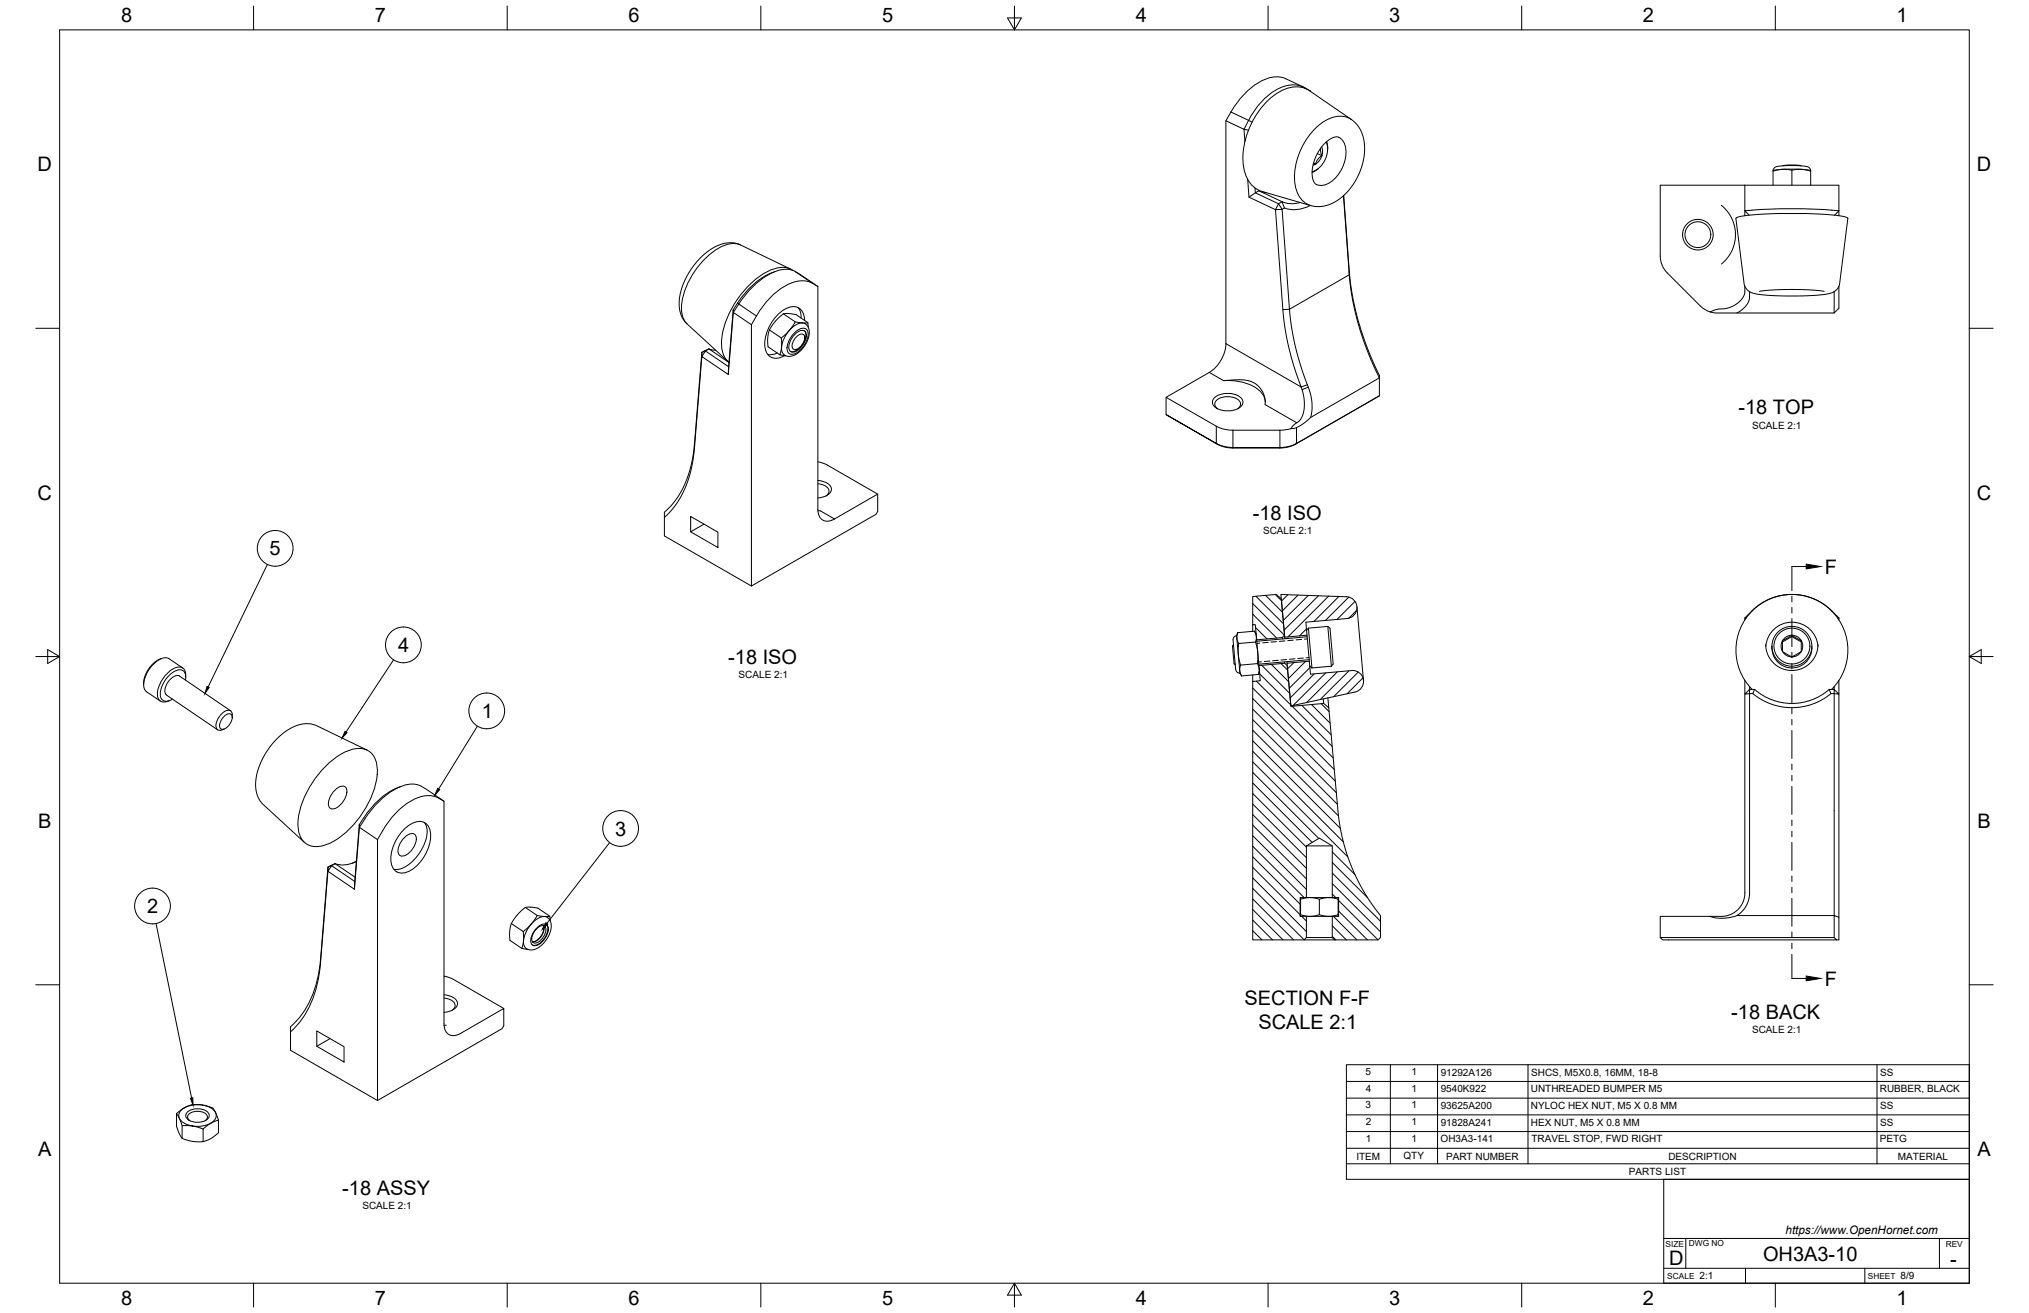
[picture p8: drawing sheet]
<svg xmlns="http://www.w3.org/2000/svg" width="864mm" height="559mm" viewBox="0 0 864 559" stroke-linecap="round" stroke-linejoin="round" font-family="sans-serif">
<!-- layer: Visible -->
<g fill="none" stroke="#000" stroke-width=".43">
<path d="M554.8 37.1l-7.5-3.6a13.5 13.5 0 0 0-13.2 2.7 39.9 39.9 0 0 0-12.3 15.2v94.9M557.8 38.9a12 12 0 0 0-14.8-.6 34.7 34.7 0 0 0-13.5 16.7l-7.7-3.6M531.4 55.4l-1.9-.4 .4 5.3M538.7 43.7a17.3 17.3 0 0 1 15.4-6.5l3.3 1.4 17.8 12.3a16.5 16.5 0 0 1 5 17.7l-1.5 4.9-2.7 4.9-3.7 4.5-3.5 2.7a13.7 13.7 0 0 1-10.9 1.9l-20.8-6a12.8 12.8 0 0 1-8-12.7 35.5 35.5 0 0 1 9.6-25.1zM569.8 58.4l-2.2 .1-2.8 1.6-2.5 2.7-2.2 3.7-1.1 3.2-.5 4.4 .4 2.6 .6 1.2 .8 .6M531.1 76.4l.5 7.5 11.3 5.3 3.1 42.6a144.1 144.1 0 0 0 8.6 35.5l.6 5.3-.7 4-1.3 2.3-2.2 1.7-1.5 1.8M559.1 69.4l.8 .5M560 69.8l-1.1 .4M560.7 65.3l1.9 1M561.2 71.7l-2.7 1.7M562.1 63.1l.1 1.8a1.51 1.51 0 0 1-.8 2.3l-1.3 2.2a.57 .57 0 0 1-.5 .5 .57 .57 0 0 1-.6-.3M562.5 62.5a6.2 6.2 0 0 1-2.5 7.3"/>
<path d="M564.4 60.5a10 10 0 0 1-5.9 12.5M564.7 60.2l.4 3.3M742.7 78.8h40v13M742.7 78.8h-36.1v30.3a10.2 10.2 0 0 0 3 7l14.1 14.2 2.3 1.6 1.9 .8M742.7 78.8v10.9a225.7 225.7 0 0 1 40 0l-1.8 1.9M754.7 72.9v5.9M758.7 72.1l4 .3 4.4-.3 3.6 .8v-.3M758.7 72.1l-4 .8v-.3M758.7 72.1l7.1-.1 4.8 .5M758.7 72.1l-4 .5M758.9 70.5l-.1 .1M758.9 70.5l3.8-.3 3.8 .4"/>
<path d="M762.7 72.4v6.4M770.5 72.5l-.2-.9-1.4-.8-7.8-.3-5.2 .5-.9 .6-.3 1M770.7 72.9v5.9M531.6 83.9l2.7-1.8 9.9 4.6M534.2 80l.1 2.1 1.5-.9M535.8 81.2l9.9 4.7M535.8 81.2l3.2 .8M544.2 86.7l1.5 2.4-2.8 .1zM545.7 85.9l1 2.6M545.7 85.9l-1.5 .8M545.7 85.8a11 11 0 0 0 7.7 .4M546.7 88.5l-1 .6 3.1 42.5a136.7 136.7 0 0 0 9.1 36.4l.5 3.7a11.7 11.7 0 0 1-.9 6.3l-.8 .7a12.1 12.1 0 0 1-7.2 3.7"/>
<path d="M557.7 87.4a13.6 13.6 0 0 1-11 1.1M571.8 83.3l2.5 33.6a119.7 119.7 0 0 0 12.8 43.9l-29.3 16.9M571.9 83.2l2.4 32.3a121.9 121.9 0 0 0 12.8 44.3v8.7M732.7 87.4a16 16 0 0 1 0 25M744.5 91.6l-1.8-1.9v2.1M786.5 93a10.8 10.8 0 0 0-6.4-1.5 197.9 197.9 0 0 0-39.6 .7l-1.6 .8 3.4 27.7 .5 1.5 1.6 1.8 2.8 1.1 4.6 .5 8.5 .4 8.9-.1 7.6-.6 3.1-.8 2.1-1.5 1-2.1 3.5-27.9M329.6 115.7a31.3 31.3 0 0 0-15.6 13.2M336.5 114.5l-21.3-10.3a14.5 14.5 0 0 0-15.2 3.8l-4.6 4.8-3 4.6-2.2 5.3-1.1 5a12.1 12.1 0 0 0 3.3 10.1l17.4 16M337.5 115.1a10.2 10.2 0 0 0-10.4 .2 39.6 39.6 0 0 0-20 30.4v1.5a9.3 9.3 0 0 0 3.2 7M313.9 128.9l-1.8 2.9-2 24.3M319.8 138.2l-7.7-5.2-2.1 26.4-11.3-7.7-3.1 38.9a43 43 0 0 1-12.8 29.6M333.4 133.5l5.1 3.5"/>
<path d="M339.6 130.9l1.2 2.2 .2 2.2M342.5 136.4a5 5 0 0 0-2.1-5 5 5 0 0 0-5.4-.3 17.7 17.7 0 0 0-9.2 17.8 4.7 4.7 0 0 0 7 3l1.2-.5M343.9 137.3l-5.1-3.4-3.1-.5a4 4 0 0 0-4.4 1.9l-1.6 1.8-2.2 3.3-.7 2.9-.1 2.2 .2 2.1 5.1 3.4M344 139.2v-.4a1.03 1.03 0 0 0-.2-1.3 1.03 1.03 0 0 0-1.3 0l-2.9-.3a1.16 1.16 0 0 0-1.8 .8l-1.9 2.7M348.1 121.9l-7.7-5.2a11.4 11.4 0 0 0-13.5 .3 42.5 42.5 0 0 0-14.8 16v-1.2M742.7 121.8v2.6l-.4 1.4-1 1.6-2 1.9-3.4 1.7-5.4 .7-2.6 1.1M744.7 124.1v1.8a8 8 0 0 1-5.9 7.3h-8.4l-2.5-.4M748.9 124l4.9-.6 7.9-.2 8.8 .2 5.9 .6M780.7 124.1v9.1h-41.4M782.7 121.8v9.4l-2 2M298.7 150l1.5-.6-1.5 2.3zM301.8 148.5l-3.1 1.5-3.1 38.9a41.8 41.8 0 0 1-12.8 29.1v10.1l37 21.3 53.1-30.5 .7-1.3v-7.3l-18.4 10.6a4.3 4.3 0 0 1-5 .4 4.3 4.3 0 0 1-2.1-4.5v-94.9a11.8 11.8 0 0 0-14.1-.1 38.2 38.2 0 0 0-14.2 16.4v111.2"/>
<path d="M301.8 148.5l-1.6 .9 9.9 6.7M301.8 148.5l8.5 5.8M301.8 148.5l2.9 .6M310.1 156.1l-.1 3.3M327.5 140.4l5 3.4M330.8 150.2l-1.8 .7h-2.2M332.7 147.7l-.4 2.2a.66 .66 0 0 0-.3 .8 .66 .66 0 0 0 .7 .5l1.8 .2M332.7 147.7l.2 2 .9 1.3M335.9 140.7l-2.1 2.1a1.77 1.77 0 0 0-1.2 2.1l.1 2.8M335.9 140.7a6.4 6.4 0 0 1 6.6-3l1.4 1.3a9.7 9.7 0 0 1-3.8 10.8 5.1 5.1 0 0 1-6.3 1.3M335.9 140.7a13.3 13.3 0 0 0-3.2 7M338.5 142.1l1.3-1a2.16 2.16 0 0 1 2.9-.1 2.16 2.16 0 0 1 .4 2.9 7.6 7.6 0 0 1-6 6 2.33 2.33 0 0 1-1.2-3.3l.9-2.4z"/>
<path d="M339 143.3l.5-.4a1.67 1.67 0 0 1 2.3-.6 1.67 1.67 0 0 1 .6 2.3 5.1 5.1 0 0 1-4.4 4.1 2.97 2.97 0 0 1 .1-4.2zM339.2 148.6l-.9 .4M342.4 140.8a4.9 4.9 0 0 1-.8 5.9 4.9 4.9 0 0 1-5.2 2.8M342.5 142.8v.9M521.8 146.2a15.6 15.6 0 0 1-7.1 12.3l-18.4 10.6v7.3M496.3 176.4l21.4 12.3a14.6 14.6 0 0 0 7.1 1.8l20-.1a14.8 14.8 0 0 0 7-1.6l35.3-20.3-36 20.7a13.4 13.4 0 0 1-6.3 1.5h-20a13.4 13.4 0 0 1-6.4-1.5zM496.3 169.1l21.4 12.3a14.3 14.3 0 0 0 7.1 1.7h20.7l4-.7M517.2 169a9.4 9.4 0 0 1 11.3 .6 2.96 2.96 0 0 1-2.2 4.6 9.5 9.5 0 0 1-9.7-1.5 2.47 2.47 0 0 1 .6-3.7zM518.3 174a2.34 2.34 0 0 1-1.2-2.3 2.34 2.34 0 0 1 1.7-2 7.4 7.4 0 0 1 9.1 1.5 2.2 2.2 0 0 1-1.1 2.8M538.5 171.1a9.5 9.5 0 0 0-7.3-7.7 25.5 25.5 0 0 0-10.4-1.4l5.3-.4a10.6 10.6 0 0 1 11.4 5.3 8.9 8.9 0 0 1 .9 5.3M348.1 196.5l4.1 1.5M352.2 198l21.4 12.3"/>
<path d="M294 219.8l11.6 6.7v6.5l-11.6-6.7zM348.1 205.9a4.2 4.2 0 0 1 4.7 3.4l-.3 .9-.9 .9M348.1 204.5a5.5 5.5 0 0 1 5.8 3.7 4.8 4.8 0 0 1-4.7 3.6l-1.1 .1M349.1 217.4h-1M299.6 223.1l-5.6 3.2M577.5 258.2l2.8 31.4M524.8 272.4l1.1 12.2a1.79 1.79 0 0 0 1.9 1.9M525 274.4l-.4 .6 .5 6.2 .2 1.3 .5 .4M526.3 270.5l-1.1 .6-.4 1.2M526.8 269.3l-.5 1.3 .3 1.8a5 5 0 0 1 .4 4.2l.3 3.8a9.1 9.1 0 0 1 .4 5.3l.7 2M526.8 269.3l-.1 .3a11.4 11.4 0 0 0 .1 5.9l.9 11M533.2 265.9l1.1-.1 .3 4"/>
<path d="M533.2 265.9v-12l10-.9 2.2 1.8 1.3 15.4-.9 1.1-10.9 1M533.2 265.9v2.8M534 268.6l.6 1.5 .1 1.6a4.4 4.4 0 0 0 .3 3.9l.4 4.1a7.9 7.9 0 0 0 .6 5l-1.4-14.9M534 268.6l-7.2 .7M534 268.6l.6 1.2M534.4 273.2l-7.2 .7M545.8 271.3l.1 .6M546.8 271.2l.1 .6M556.1 268.2l-.3-3.4 17.5-1.6a4.6 4.6 0 0 0 4.3-4.7 4.6 4.6 0 0 0-4.5-4.5l-27.9-1 1.6 18.2 9.5-.9M556.1 268.2l1.4 15.3M556.4 271l-21.5 1.9M556.9 267.3l1.5 17"/>
<path d="M556.9 267.3l-.8 .9M565.1 266.6l1 .8v.3l1.3 14.9-.7 .9M565.1 266.6l1.6 16.9M565.1 266.6l-8.2 .7M742.7 263a26.6 26.6 0 0 1 16.3-9.7 24 24 0 0 1 20.7 6.7l3 3M742.7 263v.8M742.7 263l.4 .2M751.5 274.3l.3 2.2 .6 2 2 3.2 1.6 1.5 2.1 1.2 4.3 1 4.3-.8 3.4-2.1 1.5-1.6 1.2-2.1 .8-2.3 .2-2.2M751.6 275.1a11.1 11.1 0 0 1 11.1-10.3 11.1 11.1 0 0 1 11.1 10.3M754.2 275.1a8.5 8.5 0 0 0 8.1 9.2 8.5 8.5 0 0 0 8.9-8.5M758.7 272.7l2.7-1.5a1.48 1.48 0 0 1 2.4-.1l1.6 .9a1.48 1.48 0 0 1 1.3 2.1v1.5a1.75 1.75 0 0 1-1.3 2.5l-1.2 .7a1.83 1.83 0 0 1-2.8 .1l-1.2-.7a1.74 1.74 0 0 1-1.5-2.4zM758.7 273.2l4-2.3 4 2.3"/>
<path d="M762.7 270.4v.5M762.7 270.4a4.6 4.6 0 0 0-4 6.9M762.7 270.4a4.6 4.6 0 0 1 4 6.9 4.6 4.6 0 0 1-8 0M771.2 275.1v.7M782.7 263v.8M782.7 263l-.5 .2M61.1 290.6v.8M68.7 280.3a12.3 12.3 0 0 0-7.6 10.2M72.3 298.1l-.8 .3M77.8 284.3l-5.8-4a5.4 5.4 0 0 0-6.2 1.8 11.6 11.6 0 0 0-4.3 11.3l.9 1 5.8 4M78.9 289.4a2.98 2.98 0 0 0-3-4.3 11.8 11.8 0 0 0-7.6 11.2 2.67 2.67 0 0 0 4.3 1.7l.8-.5M79 288.1a3.2 3.2 0 0 0-3.7-4.1 13.3 13.3 0 0 0-8.3 12.2 2.89 2.89 0 0 0 4.5 2.2"/>
<path d="M527.7 286.5l.7 1.2M533.2 287.3v2.7M535.2 282.4l-7.2 .7M535.6 287l-7.2 .7M535.8 283.3l11-1 1.1 .9 1.5 17.4 14-1.2 2.2 1.8 3.9 43.8a82.3 82.3 0 0 0 18.1 44.7v9.3l-1 1h-18.6l-.9-1v-9M536.1 285.8l.3 3.9-3.2 .3v110h21.9l.9-1v-9M536.1 285.8l-.1-1.1-.4 2.3M536.1 285.8l-.5 1.2M546.7 281.7l.1 .6M547.8 281.6v.7M557.2 280.8l-21.4 1.9M557.3 281.4l-9.5 .9 1.6 18.1 27.3-5.9a4.6 4.6 0 0 0 3.6-5.2 4.6 4.6 0 0 0-5-3.9l-17.5 1.5-.3-3.4"/>
<path d="M557.5 283.5l.9 .8M563.2 297.5l.2 1.9M565.2 297l.4 4.2M566.7 283.5l-8.3 .8M742.7 289.6l-.2 92.1-.7 2.4-1 1.7-1.5 1.7-1.7 1.2-3.7 1.2-6 .1M742.7 295.4l2-2v1.8zM744.7 292.2v1.2M744.7 293.4h2.1M745.8 293.4a23.7 23.7 0 0 1 .1-33.5 23.7 23.7 0 0 1 33.5 0 23.7 23.7 0 0 1 .2 33.5M746 295.2h-1.3v84.8a10.7 10.7 0 0 1-12.3 10.8l-2.2-.1-2.3-.7M746.1 295.2a26.1 26.1 0 0 0 33.2 0M746.8 293.4l-.8 1.8"/>
<path d="M746.8 293.4a24.1 24.1 0 0 0 31.8 0M778.6 293.4l.7 1.8M779.3 295.2h1.4v94.5h-41.4M780.7 293.4l2 2-2-.2zM780.7 292.2v1.2h-2.1M782.7 289.6v100.8M95.3 305l.5-.5a1.67 1.67 0 0 1 2.3-.6 1.67 1.67 0 0 1 .6 2.3 5.1 5.1 0 0 1-4.4 4.2 2.96 2.96 0 0 1 .1-4.3zM98.1 302.5l-21.7-14.8a4.4 4.4 0 0 0-4.9 2.6 4.4 4.4 0 0 0-.6 5.5l21.7 14.8M98.8 305.3l.1-1.1a1.84 1.84 0 0 0-1.1-1.9 1.84 1.84 0 0 0-2.1 .4 7.2 7.2 0 0 0-3.5 7.4 2.2 2.2 0 0 0 3.3 .1M156.3 319.3l-21.4-10.4a14.5 14.5 0 0 0-15.1 3.8l-4.1 4.1-3.5 5.3-2.3 5.3-1.1 5.7a11.7 11.7 0 0 0 3.3 9.4l17.5 16M138.2 326.5a23.4 23.4 0 0 1 14.4-8 7.6 7.6 0 0 1 7.9 7.9 35.6 35.6 0 0 1-10 24.6 25.3 25.3 0 0 1-15.7 9.3 7.6 7.6 0 0 1-7.9-7.8 35.6 35.6 0 0 1 10-24.6zM142.7 336.2l1.4-1.1a2.26 2.26 0 0 1 3-.1 2.26 2.26 0 0 1 .4 3 8.6 8.6 0 0 1-5.6 6.3 2.19 2.19 0 0 1-2.1-1.1 2.19 2.19 0 0 1 .1-2.3l1-2.5z"/>
<path d="M170.5 334.8a34.2 34.2 0 0 0-17.6 16.2l-1.9 24.1M160.7 357.3l-7.7-5.2-2.1 26.4-11.3-7.7-3.2 38.9a42.5 42.5 0 0 1-12.7 29.4M172.3 356.3l1.3-1a2.24 2.24 0 0 1 3-.1 2.24 2.24 0 0 1 .5 2.9 8.5 8.5 0 0 1-5.6 6.3 2.18 2.18 0 0 1-2-1.1 2.18 2.18 0 0 1 0-2.3l1-2.5zM172.3 352.6a7.8 7.8 0 0 1 8.5-2.5 6.9 6.9 0 0 1 2.4 7.3 17.5 17.5 0 0 1-10.8 14 4.8 4.8 0 0 1-6-5.3 18.6 18.6 0 0 1 5.9-13.5zM180.5 350a9.4 9.4 0 0 1-.3 10.1 17 17 0 0 1-10.9 9.9l-1.7-.1M189 341l-7.7-5.2a11.4 11.4 0 0 0-13.6 .3 42.6 42.6 0 0 0-14.7 16l-.1-1.1M139.6 369l1.5-.6-1.5 2.4zM142.6 367.6l-3 1.4-3.1 38.9M142.6 367.6l-1.5 .8 9.9 6.7M142.6 367.6l8.5 5.7M151 375.1l-.1 3.4M151.7 366.5l-1.8 .9"/>
<path d="M151.7 366.7a11.3 11.3 0 0 1-9.1 .8M556 360l5.6-3.3 5.5 3.3v22M556 360h11.1M556 360v22M217.6 393l5.1 3.5M223.6 386.2l5 3.4M226.1 393.3a13.2 13.2 0 0 0-3.3 7M226.1 393.3l-2.2 2.2a1.78 1.78 0 0 0-1.1 2.1v2.7M228.4 395.3l1.2-1a1.75 1.75 0 0 1 2.3 0 1.75 1.75 0 0 1 .3 2.3 5.7 5.7 0 0 1-5 4.7 3.3 3.3 0 0 1 .2-4.8zM228.6 394.7l1.4-1a2.16 2.16 0 0 1 2.8-.1 2.16 2.16 0 0 1 .5 2.9 7.6 7.6 0 0 1-6 6 2.32 2.32 0 0 1-1.3-3.3l1-2.3zM231.2 393.9a5.8 5.8 0 0 1-4.6 6.9M231.3 393.9a5.8 5.8 0 0 1-4.7 6.9"/>
<path d="M231.7 390.1l-1.9-.3a1.14 1.14 0 0 0-1.8 .9l-1.9 2.6M231.7 390.1h.9a1.04 1.04 0 0 1 1.3 0 1.04 1.04 0 0 1 .2 1.3l.1 .5M231.7 390.1a7.9 7.9 0 0 0-5.6 3.2M231.7 390.1a4.3 4.3 0 0 1 2.6 6.1l-1.9 4a7.2 7.2 0 0 1-7.7 3.9l-.2-.1a3.1 3.1 0 0 1-1.7-3.7M232.5 393.4a4.9 4.9 0 0 1-.8 5.9 4.9 4.9 0 0 1-5.1 2.9M234 390l-5-3.5-3.1-.4a4.1 4.1 0 0 0-4.4 1.9l-2 2.1-1.9 2.9-.5 1.9-.2 3.2 .2 2.1 5 3.4M553.6 382v8M553.6 382h16M553.6 382v8h16M553.6 382.7l4-.7 4 .7v6.6l-3.6 .7-4.4-.7M556 399h11.1M561.6 382.7l4-.7 4 .7v6.6l-3.6 .7-4.4-.7"/>
<path d="M569.6 382v8M569.6 389.3v.7M569.6 382v.7M706.6 399h74.1l1 1h-74.1zM727.9 390h-21.3v9M780.7 399v-9.3l2 .7v9.6h-1M136.5 407.9a41.3 41.3 0 0 1-12.8 29v10.1l37 21.4 53-30.6 .7-1.3v-7.3l-18.4 10.6a4.3 4.3 0 0 1-4.9 .5 4.3 4.3 0 0 1-2.1-4.6v-94.7a11.8 11.8 0 0 0-14.2-.1 38.3 38.3 0 0 0-14.1 16.4v111.1M189 415.4l4.1 1.5 21.3 12.3M222.8 400.3l-.4 2.3a.65 .65 0 0 0-.2 .8 .65 .65 0 0 0 .6 .4l1.8 .3M555.1 400h12.9M134.8 438.8l11.6 6.7v6.5l-11.6-6.7zM189 424.8a4.2 4.2 0 0 1 4.7 3.4l-.4 1-.9 .8"/>
<path d="M189 423.4a5.5 5.5 0 0 1 5.7 3.7 4.8 4.8 0 0 1-4.7 3.6l-1 .1M190 436.3h-1M140.5 442l-5.7 3.3M75.1 474l1.2 1.8 1.2 3.3M77.1 472.5a11.2 11.2 0 0 1 14.3 .5 3.6 3.6 0 0 1-2.4 5.4 11.4 11.4 0 0 1-12.3-1.9l-.6-1.8 .2-1.1zM77.5 479.1h4l4.9 1.4v5.4l-4.2-.1-4.7-1.3zM79.9 473.2a7.1 7.1 0 0 1 8.8 .5 2.63 2.63 0 0 1-2.6 3.7 6.2 6.2 0 0 1-7-2.1 1.96 1.96 0 0 1 .8-2.1zM80.8 477a1.96 1.96 0 0 1-.9-2.2 1.96 1.96 0 0 1 1.9-1.5 5.3 5.3 0 0 1 6.5 1.7 1.8 1.8 0 0 1-1 2M93 476.7l-1.5-3.7a3.4 3.4 0 0 0-3.3-2.2l-2.9-.6h-3.6l-3.7 1.5-2.9 2.3v5.3l1.4 3.5 1 1.7M86.4 480.5l3.3-2.5 3.3-1.3v5.4l-3.1 2.4-3.5 1.4"/>
<circle cx="722.7" cy="99.9" r="5.5"/>
<circle cx="722.7" cy="99.9" r="6.5"/>
<circle cx="762.7" cy="275.1" r="8.5"/>
<circle cx="762.7" cy="275" r="7.6"/>
</g>
<!-- layer: Visible Narrow -->
<g fill="none" stroke="#000" stroke-width=".43">
<path d="M555.4 37.4l.1 .2M523.9 47.7l9 4.3M569.8 58.4a7.6 7.6 0 0 1 2.9 8.9 14.2 14.2 0 0 1-9.6 11.6l-2.8-.4M575.2 50.9a10.7 10.7 0 0 0-12.6 1.4 29.2 29.2 0 0 0-11.2 27.4 9.9 9.9 0 0 0 6.5 7.8M315.2 104.2a12.4 12.4 0 0 0-12.1 3.2 33.7 33.7 0 0 0-13.1 24l.3 2.6a7.3 7.3 0 0 0 2.1 3.8M338.5 115.6l7.5 5.1M574.3 115.5v1.4l-25.5 14.7-2.8 .2M313.9 128.9l8.1 5.6M338.4 141.4l1.5-1.1a2.44 2.44 0 0 1 2.9-.4 2.44 2.44 0 0 1 1.2 2.8 10 10 0 0 1-6.5 8.1 2.51 2.51 0 0 1-2.3-1.2 2.51 2.51 0 0 1-.1-2.6l1-2.6zM514.7 158.5l6.1 3.5M521.8 146.3l32 18.4 2.7-.9M538.4 172.2l13.5 7.7"/>
<path d="M556.9 164.8l-2.7 1M295.6 188.9v1.7M517.7 181.4v7.4l.7 .4M524.8 183.1v7.6M544.8 183.1v7.6M551.8 182v6.8l-.7 .4M349.1 217.4l6.1 3.5"/>
</g>
<!-- layer: Hidden -->
<g fill="none" stroke="#000" stroke-width=".43">
<path d="M525 274.7h-.3M536.2 273.7l-1.2 .1M539.8 273.4l-2.4 .2M543.3 273.1l-2.3 .2M546.9 272.8l-2.4 .2M550.5 272.4l-2.4 .2M554 272.1l-2.4 .2M556.5 271.9l-1.3 .1M557.1 279.8l-1.2 .2M525.7 282.6l-.2 .1M536.9 281.6l-1.2 .1M540.5 281.3l-2.4 .2"/>
<path d="M544 281l-2.3 .2M547.6 280.7l-2.4 .2M551.2 280.4l-2.4 .2M554.7 280.1l-2.3 .2"/>
</g>
<!-- layer: Border -->
<g fill="none" stroke="#000" stroke-width=".43">
<path d="M25.4 12.7h812.8v533.4h-812.8zM107.9 2.6v10.1M215.9 2.6v10.1M323.8 2.6v10.1M428.8 7.6h5.9l-2.9 5.1zM431.8 2.6v10.1M539.7 2.6v10.1M647.7 2.6v10.1M755.6 2.6v10.1M15.2 139.7h10.2M838.2 139.7h10.1M15.2 279.4h10.2"/>
<path d="M20.3 276.5l5.1 2.9-5.1 3zM838.2 279.4l5.1-2.9v5.9zM838.2 279.4h10.1M15.2 419.1h10.2M838.2 419.1h10.1M107.9 546.1v10.2M215.9 546.1v10.2M323.8 546.1v10.2M431.8 546.1l2.9 5.1h-5.9zM431.8 546.1v10.2M539.7 546.1v10.2M647.7 546.1v10.2"/>
<path d="M755.6 546.1v10.2"/>
</g>
<!-- layer: Parts Lists -->
<path d="M573.1 453.1h265.1v48.8h-265.1zM591.8 453.1v42.2M611.9 453.1v42.2M650.4 453.1v42.2M798.9 453.1v42.2M573.1 474.5h265.1M573.1 467.4h265.1M573.1 460.2h265.1M573.1 495.3h265.1M573.1 488.7h265.1M573.1 481.6h265.1" fill="none" stroke="#000" stroke-width=".43"/>
<!-- layer: Balloons -->
<g fill="none" stroke="#000" stroke-width=".43">
<path d="M113.8 240.2l-25.2 52.2M167.5 280.8l-20.2 30.8M203.2 309.1l-16.5 26.7M259.5 358.6l-26.7 34.4M66.4 393.1l15.2 74.2"/>
<circle cx="117.1" cy="233.4" r="7.6"/>
<circle cx="171.7" cy="274.5" r="7.6"/>
<circle cx="207.2" cy="302.5" r="7.6"/>
<circle cx="264.1" cy="352.6" r="7.6"/>
<circle cx="64.9" cy="385.6" r="7.6"/>
</g>
<path d="M88.1 292.1l.9 .5-1.8 2.5zM146.9 311.3l.8 .5-2.1 2.3zM186.3 335.5l.8 .6-2 2.3zM232.4 392.7l.8 .6-2.3 2.1zM81 467.4l1-.2 .2 3.1z" fill="#000" stroke="#000" stroke-width=".43"/>
<!-- layer: Hatching -->
<g fill="none" stroke="#000" stroke-width=".43">
<path d="M533.2 256.9l13.5 13.4M534.6 253.8l11.7 11.7M538.7 253.4l7.2 7.2M542.8 253l2.6 2.7M548.2 253.1l-2.8 2.7M552.5 253.3l-6.7 6.6M556.8 253.4l-10.6 10.7M561.1 253.6l-14.6 14.6M565.5 253.7l-17.3 17.4M569.8 253.9l-10.6 10.6M574.1 254.1l-10 10M576.7 256l-7.6 7.6"/>
<path d="M577.4 259.8l-3.3 3.3M533.2 265.9h.1M533.2 261.4l10.2 10.1M534.4 267.1l4.9 4.8M534.8 272l.3 .3M556.1 267.7l-3 2.9M533.2 297.3l35.1 35.1M533.2 292.8l34.7 34.7M534.8 289.9l32.7 32.7M536.2 286.8l13.2 13.2M537 283.2l11.9 11.9M541.1 282.8l7.4 7.4"/>
<path d="M545.3 282.4l2.8 2.8M550.7 282l-2.7 2.7M555.6 281.6l-7.2 7.2M557.5 284.1l-8.8 8.8M558.2 299.8l7.9 8M559.4 286.8l-10.3 10.3M562.3 299.5l3.4 3.4M564.3 286.4l-13.9 13.8M569.2 285.9l-13 13.1M574.1 285.5l-12.2 12.3M578.1 286l-10.5 10.5M580.1 288.5l-6.8 6.8"/>
<path d="M533.2 319.7l38.5 38.6M533.2 315.3l37.3 37.2M533.2 310.7l36.5 36.5M533.2 306.3l36 36M533.2 301.8l35.6 35.6M550 300.6l17 17M554.1 300.2l12.5 12.5M533.2 337.7l22.8 22.9M533.2 333.2l25.3 25.3M533.2 328.7l28.1 28.1M533.2 324.2l40.5 40.5M533.2 355.7l22.8 22.8"/>
<path d="M533.2 351.2l22.8 22.8M533.2 346.7l22.8 22.8M533.2 342.2l22.8 22.8M533.2 378.1l21.9 21.9M533.2 373.6l22.8 22.9M533.2 369.1l20.2 20.2M533.2 364.6l20.2 20.2M533.2 360.2l21.9 21.8M567.1 376l20.5 20.6M567.1 371.6l20.5 20.4M567.1 367.1l15 15M567.1 362.6l9.6 9.6"/>
<path d="M533.2 396.1l3.9 3.9M533.2 391.6l8.4 8.4M533.2 387.1l12.9 12.9M533.2 382.6l17.4 17.4M554.1 390l1.9 2M567.1 398.5l1.5 1.5M567.1 394l5.9 6M567.1 380.5l1.4 1.5M567.5 390l10 10M569.8 387.7l12.2 12.3M569.8 383.2l16.7 16.8"/>
</g>
<!-- layer: Section Lines -->
<g fill="none" stroke="#000" stroke-width=".43">
<path d="M762.7 253.7v2.4M762.7 258.5v2.4M768.8 241.1h-6.1v10.3M762.7 263.3v11.9M762.7 277.6v2.4M762.7 282.3v2.4M762.7 287.1v11.9M762.7 301.4v2.4M762.7 306.1v2.4M762.7 310.9v11.9M762.7 325.2v2.4M762.7 329.9v2.4"/>
<path d="M762.7 334.7v11.9M762.7 349v2.4M762.7 353.8v2.3M762.7 358.5v11.9M762.7 372.8v2.4M762.7 377.6v2.3M762.7 382.3v11.9M762.7 396.6v2.4M762.7 401.4v2.4M762.7 406.1v10.3h6.1"/>
</g>
<path d="M768.8 240.1l6.1 1-6.1 1zM768.8 415.4l6.1 1-6.1 1z" fill="#000" stroke="#000" stroke-width=".43"/>
<!-- layer: Titleblock -->
<path d="M708.1 501.9h130.1v44.2h-130.1zM708.1 539.8h130.1M708.1 527.1h130.1M717.5 527.1v12.7M742.9 539.8v6.3M793.7 539.8v6.3M825.5 527.1v12.7" fill="none" stroke="#000" stroke-width=".43"/>
<g font-size="8.5">
<text x="51.6" y="9.4">8</text>
<text x="159.5" y="9.4">7</text>
<text x="267.5" y="9.4">6</text>
<text x="375.4" y="9.3">5</text>
<text x="483.4" y="9.4">4</text>
<text x="591.3" y="9.4">3</text>
<text x="699.3" y="9.4">2</text>
<text x="807.2" y="9.4">1</text>
<text x="16" y="72.9">D</text>
<text x="841.4" y="72.9">D</text>
<text x="739.9" y="176.2">-18 TOP</text>
<text x="16" y="212.6">C</text>
<text x="841.4" y="212.6">C</text>
<text x="533.2" y="221.1">-18 ISO</text>
<text x="114.7" y="236.4">5</text>
<text x="776.7" y="244.2">F</text>
<text x="169.5" y="277.5">4</text>
<text x="310" y="282.5">-18 ISO</text>
<text x="205.1" y="305.6">1</text>
<text x="16.2" y="352.3">B</text>
<text x="841.7" y="352.3">B</text>
<text x="261.8" y="355.6">3</text>
<text x="62.6" y="388.7">2</text>
<text x="776.7" y="419.5">F</text>
<text x="529.7" y="427.7">SECTION F-F</text>
<text x="736.9" y="433.5">-18 BACK</text>
<text x="535.6" y="438">SCALE 2:1</text>
<text x="16.2" y="492">A</text>
<text x="841.7" y="492">A</text>
<text x="145.7" y="508.4">-18 ASSY</text>
<text x="710.4" y="538.4">D</text>
<text x="750.4" y="536.7">OH3A3-10</text>
<text x="830.1" y="538.8">-</text>
<text x="51.6" y="555.5">8</text>
<text x="159.5" y="555.5">7</text>
<text x="267.5" y="555.5">6</text>
<text x="375.4" y="555.4">5</text>
<text x="483.4" y="555.5">4</text>
<text x="591.3" y="555.5">3</text>
<text x="699.3" y="555.5">2</text>
<text x="807.2" y="555.5">1</text>
</g>
<text font-size="5" x="760" y="525.2">https://www.OpenHornet.com</text>
<g font-size="4.3">
<text x="745.7" y="182.4">SCALE 2:1</text>
<text x="537.6" y="227.3">SCALE 2:1</text>
<text x="314.3" y="288.6">SCALE 2:1</text>
<text x="745.7" y="439.7">SCALE 2:1</text>
<text x="581.2" y="457.5">5</text>
<text x="600.8" y="457.5">1</text>
<text x="613.2" y="457.7">91292A126</text>
<text x="651.7" y="457.8">SHCS, M5X0.8, 16MM, 18-8</text>
<text x="800.2" y="457.8">SS</text>
<text x="581.3" y="464.6">4</text>
<text x="600.8" y="464.6">1</text>
<text x="613.2" y="464.8">9540K922</text>
<text x="651.6" y="464.8">UNTHREADED BUMPER M5</text>
<text x="800.1" y="464.9">RUBBER, BLACK</text>
<text x="581.2" y="471.7">3</text>
<text x="600.8" y="471.7">1</text>
<text x="613.2" y="472">93625A200</text>
<text x="651.6" y="472">NYLOC HEX NUT, M5 X 0.8 MM</text>
<text x="800.2" y="472">SS</text>
<text x="581.3" y="478.8">2</text>
<text x="600.8" y="478.8">1</text>
<text x="613.2" y="479.1">91828A241</text>
<text x="651.6" y="479.1">HEX NUT, M5 X 0.8 MM</text>
<text x="800.2" y="479.1">SS</text>
<text x="581.4" y="485.9">1</text>
<text x="600.8" y="485.9">1</text>
<text x="613.2" y="486.2">OH3A3-141</text>
<text x="651.8" y="486.2">TRAVEL STOP, FWD RIGHT</text>
<text x="800.1" y="486.2">PETG</text>
<text x="577.3" y="493.5">ITEM</text>
<text x="597.4" y="493.4">QTY</text>
<text x="615.5" y="493.5">PART NUMBER</text>
<text x="710.1" y="493.5">DESCRIPTION</text>
<text x="807.8" y="493.5">MATERIAL</text>
<text x="693.3" y="500.1">PARTS LIST</text>
<text x="154.2" y="514.5">SCALE 2:1</text>
<text x="723.4" y="544.5">2:1</text>
<text x="809" y="544.5">8/9</text>
</g>
<g font-size="3.5">
<text x="708.9" y="530.9">SIZE</text>
<text x="718.9" y="530.5">DWG NO</text>
<text x="828.2" y="530.9">REV</text>
<text x="709.6" y="544.2">SCALE</text>
<text x="795" y="544.2">SHEET</text>
</g>
</svg>
